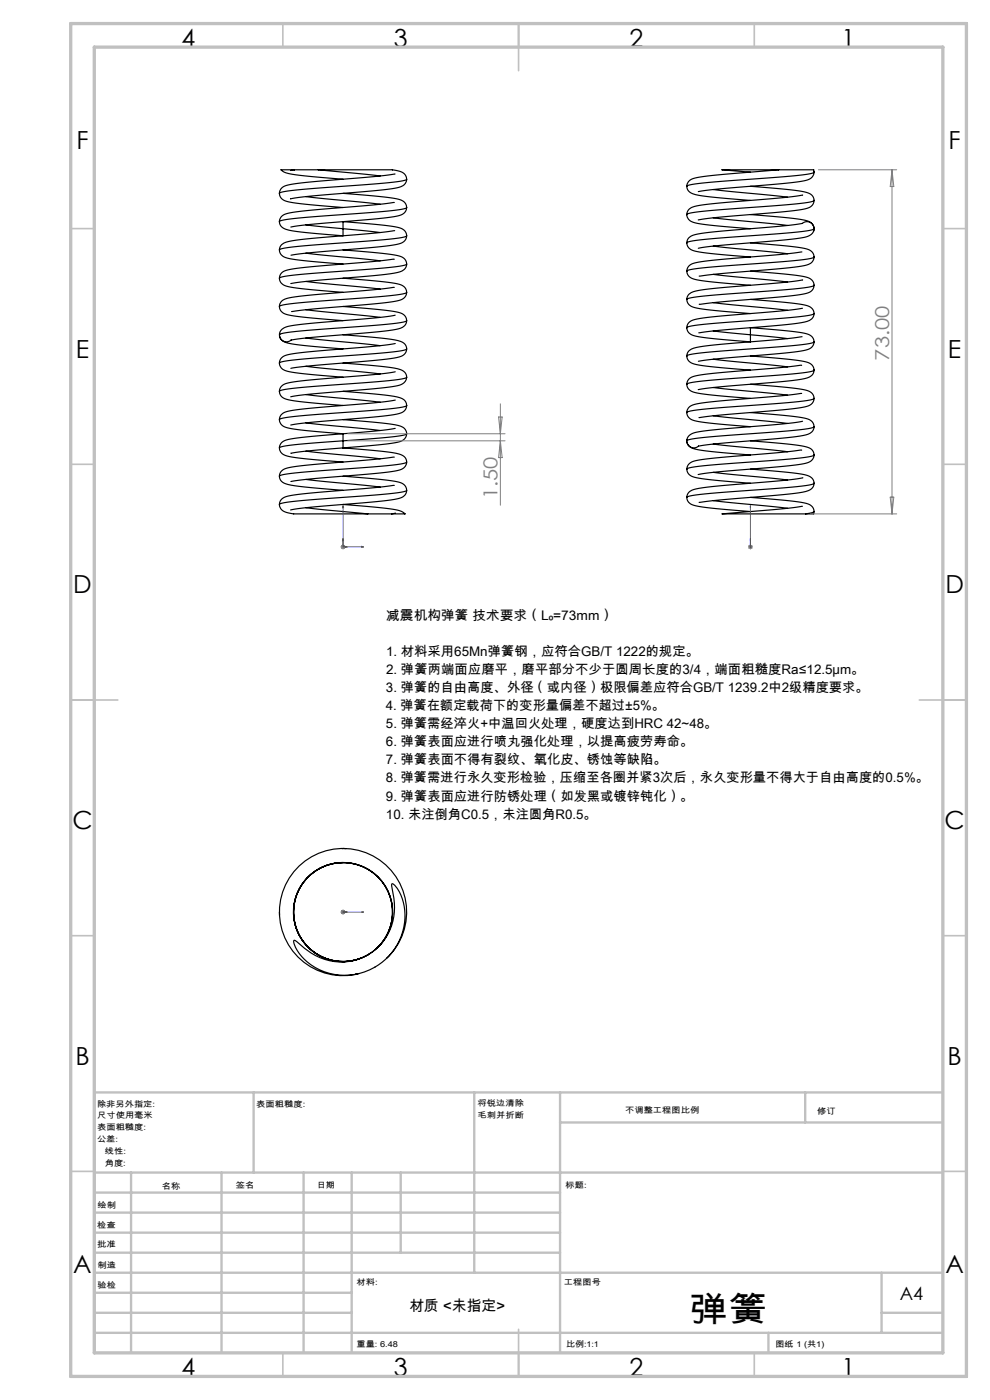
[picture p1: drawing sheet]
<svg xmlns="http://www.w3.org/2000/svg" width="210mm" height="297mm" viewBox="0 0 210 297" stroke-linecap="round" stroke-linejoin="round" font-family="sans-serif">
<g fill="none" stroke="#000" stroke-width=".25">
<path d="M61.7 36.2l.8-.2h-2.9a3.3 3.3 0 0 0 2.3 1l10.9 1M62.5 36h5M67.5 36l13.1 1.3M67.5 36h15.7l.9 .2a2.21 2.21 0 0 1 2.2 1.8M83.8 36.9l-10.9 1.1a86.6 86.6 0 0 0-12.5 1.5l-.5 .3a1.61 1.61 0 0 0-.6 1.2 21.8 21.8 0 0 1 6.7-1l2.5-.2a197 197 0 0 0 17.3-1.5l.4-.3M86.3 38a2.07 2.07 0 0 1-2.2 1.9l-4.1 .5-7 .6a85.1 85.1 0 0 0-11.4 1.2M159.2 39.5a89.5 89.5 0 0 1 12.3 1.4 1.63 1.63 0 0 1 1.2 1.7 25.5 25.5 0 0 1-7 .9l-2.5 .2a179.7 179.7 0 0 0-17.2 1.6l-.3 .2M165.1 36h-11.9l6 .5M172.7 36.5a9.5 9.5 0 0 1-4.2 .8l-4.6 .4a187.8 187.8 0 0 0-18 1.6l-.2 .1a1.74 1.74 0 0 0 1.8 1.9l3.2 .5 8.5 .7M172.7 36.5a2.33 2.33 0 0 1-2.4 1.9l-4.3 .5-13.8 1.2-4.1 .5M172.7 36.5l-.1-.5h-7.4l-5.9 .5a86.3 86.3 0 0 0-12.4 1.4l-.6 .4a1.62 1.62 0 0 0-.6 1.2M59.3 59a2.4 2.4 0 0 0 2.4 1.9l11.1 1.1"/>
<path d="M59.3 47a1.98 1.98 0 0 0 2 1.8l3.6 .5 7.9 .7v-1.5M59.3 41a2.5 2.5 0 0 0 2.6 1.9l10.9 1.1M59.3 53a2.26 2.26 0 0 0 2.4 1.9l11.1 1.1M64.9 53.7l15.8 1.6M64.9 47.7l7.9 .8M64.9 59.7l15.7 1.6M64.9 41.7l15.7 1.6M72.8 59l1.1 .1a62.3 62.3 0 0 1 11.2 1.4l.8 .5 .4 1M72.8 48.5v-1.5l10.9 1.1a2.76 2.76 0 0 1 2.5 1.5l.1 .4M72.8 48.5l7.8 .8M72.8 41l.8 .1a73.8 73.8 0 0 1 11.2 1.3l.4 .1a1.71 1.71 0 0 1 1.1 1.5M72.8 53l1.1 .1a61.6 61.6 0 0 1 11.3 1.4l.7 .5 .4 1"/>
<path d="M83.6 55l-11.3 1.1a92.8 92.8 0 0 0-11.7 1.3 1.79 1.79 0 0 0-1.3 1.6 1.51 1.51 0 0 1 1.3-.4l4.1-.5a303.8 303.8 0 0 0 21.2-1.8l.4-.3-.1 .4a2.07 2.07 0 0 1-1.9 1.4l-3.5 .5-14.8 1.3-4.3 .6M83.6 43l-10.9 1a101.4 101.4 0 0 0-12.1 1.4l-.7 .4a1.51 1.51 0 0 0-.6 1.2 8.2 8.2 0 0 1 3.9-.7l4.6-.4a206 206 0 0 0 18.2-1.7l.3-.2a2.43 2.43 0 0 1-2.4 1.9l-4.6 .6-13.6 1.1-4 .6M83.7 48.9l-4.8 .6-11.7 1a28.2 28.2 0 0 0-7 1.1 1.64 1.64 0 0 0-.9 1.4 1.21 1.21 0 0 1 1.1-.4l4.1-.4a336.6 336.6 0 0 0 21.3-1.9l.4-.3M86.3 50a2.11 2.11 0 0 1-2.2 1.9l-4 .5-13.8 1.2-4.6 .5M145.7 57.5a2.26 2.26 0 0 0 2.3 1.9l3.5 .5 7.7 .6M145.7 51.5a2.53 2.53 0 0 0 2.7 2l10.8 1M145.7 45.5a2.14 2.14 0 0 0 2.2 1.9l3.8 .5 7.5 .6M145.7 45.5h.1M151.3 40.2l15.8 1.6M151.3 46.2l15.8 1.6M151.3 52.2l15.8 1.6M151.3 58.2l15.8 1.6"/>
<path d="M159.2 57.5l.6 .1a66 66 0 0 1 11.7 1.3l.9 .8 .3 .8M159.2 51.5l.4 .1a85.8 85.8 0 0 1 11.9 1.3l.9 .8 .3 .8M159.2 45.5l.5 .1a105.3 105.3 0 0 1 11.6 1.3l1 .6 .4 1M170.1 53.5l-11.2 1a93.7 93.7 0 0 0-11.9 1.4l-.7 .4a1.62 1.62 0 0 0-.6 1.2 6 6 0 0 1 3.3-.7l16.5-1.2a31.7 31.7 0 0 0 7.1-1l.1-.1a2.04 2.04 0 0 1-2.1 1.9l-4.5 .5-17.8 1.7M170.3 59.4l-4.3 .5-13 1.1a26.1 26.1 0 0 0-6.4 1.1 1.64 1.64 0 0 0-.9 1.4l.1-.1a91.4 91.4 0 0 1 13.7-1.4l6.3-.5a27.4 27.4 0 0 0 6.8-.9l.1-.1a2.05 2.05 0 0 1-2.1 1.8l-4.6 .6-17.7 1.6M170.3 41.4l-3.4 .4-8.2 .8a81.5 81.5 0 0 0-11.9 1.4l-.8 .5-.3 1M172.6 49.1l.1-.3a2.86 2.86 0 0 1-2.6 1.6l-4.3 .6-14.1 1.2-3.6 .5M172.6 48.6a20.9 20.9 0 0 1-5.9 .9l-14.2 1a27.4 27.4 0 0 0-6.8 .9v.1M172.6 48.5v.1M172.7 48.2a1.48 1.48 0 0 0-2.5-.8l-3.4 .5-8 .7a94.3 94.3 0 0 0-11.8 1.3 1.71 1.71 0 0 0-1.3 1.6M172.7 48.2v.3M172.7 48.2l-.1 .4"/>
<path d="M172.7 42.5a2.28 2.28 0 0 1-2.5 1.9l-5 .6-13 1.1-4.1 .6M172.7 48.5l-.1 .1M61.7 72.2a1.49 1.49 0 0 1-2.4-.9 2.72 2.72 0 0 0 2.7 1.7l10.8 1M64.9 77.7l15.7 1.6M64.9 71.7l15.7 1.6M64.9 65.7l15.7 1.6M72.8 71l4.9 .4a32.8 32.8 0 0 1 7.6 1.2l.7 .6 .3 .8M72.8 77a109.9 109.9 0 0 1 12.1 1.4 1.69 1.69 0 0 1 1.4 1.8 1.69 1.69 0 0 1-1.7 1.5 222.1 222.1 0 0 1-17.2 1.8l-5.7 .7M72.8 65l.4 .1a64.8 64.8 0 0 1 12 1.4l.7 .5 .4 1M83.6 61l-16.8 1.5a23.2 23.2 0 0 0-6.8 1.1l-.6 .9-.1 .5M83.8 66.9l-3.5 .5-8.6 .7a70.5 70.5 0 0 0-11.1 1.3 1.61 1.61 0 0 0-1.3 1.7M83.8 78.9l-2.9 .4-6.5 .6a94.3 94.3 0 0 0-13.9 1.5l-1 .8-.2 .8"/>
<path d="M83.8 72.9l-3.5 .5-7.9 .7a83.4 83.4 0 0 0-12 1.4l-.9 .7-.2 .8M86.2 74a1.21 1.21 0 0 1-1.1 .4l-4 .5a336.6 336.6 0 0 0-21.3 1.9l-.5 .2a2.04 2.04 0 0 0 2.1 1.9l3.2 .4 8.2 .7M86.2 68v.1a47.1 47.1 0 0 1-9.8 1.2l-9.7 .7a33.1 33.1 0 0 0-7.4 .9v.4M86.2 62v.1a82.3 82.3 0 0 1-13.4 1.4l-6.4 .5a27 27 0 0 0-7.1 1 2.12 2.12 0 0 0 2.1 1.9l3.5 .4 7.9 .7M86.3 68a2.1 2.1 0 0 1-2.3 1.9l-3.9 .5-13.8 1.2-4.6 .5M86.3 74a2.03 2.03 0 0 1-2.1 1.8l-4.1 .6-13.8 1.2-4.6 .5M86.3 62a2.35 2.35 0 0 1-2.5 1.9l-21.9 2.2M145.7 63.5a2.17 2.17 0 0 0 2.1 1.9l3.9 .5 7.5 .6M145.7 69.5a2.4 2.4 0 0 0 2.5 1.9l11 1.1v-1.5M145.7 75.5a2.26 2.26 0 0 0 2.4 1.9l11.1 1.1M145.7 75.5a23.6 23.6 0 0 1 6.5-1l12.8-.9a31.2 31.2 0 0 0 7.7-1.1 2.11 2.11 0 0 1-2.2 1.9l-3.9 .5-13.8 1.2-4.7 .5M151.3 64.2l15.8 1.6"/>
<path d="M151.3 76.2l15.8 1.6M151.3 70.2l7.9 .8M159.2 71v-1.5l10.9 1.1a2.76 2.76 0 0 1 2.5 1.5l.1 .4M159.2 71l7.9 .8M159.2 63.5h.3a86.8 86.8 0 0 1 11.9 1.4l.9 .6 .3 .4 .1 .6M159.2 75.5l1.1 .1a61.6 61.6 0 0 1 11.3 1.4l.7 .5a1.08 1.08 0 0 1 .3 1.1 91.4 91.4 0 0 1-13.7 1.4l-6.4 .5a27.4 27.4 0 0 0-6.8 .9v.1M170 77.5l-11.3 1.1a92.8 92.8 0 0 0-11.7 1.3 1.79 1.79 0 0 0-1.3 1.6M170.1 71.4l-4.8 .6-11.7 1a28.2 28.2 0 0 0-7 1.1 1.64 1.64 0 0 0-.9 1.4M170.2 65.4l-3.8 .5-6.9 .6a107.4 107.4 0 0 0-12.4 1.4l-.8 .4a1.62 1.62 0 0 0-.6 1.2 .97 .97 0 0 1 1-.4l5.3-.5 12.7-1a35.8 35.8 0 0 0 8-1l-.1 .3a2.08 2.08 0 0 1-1.9 1.4l-3.7 .5-13.9 1.2-4.9 .6M172.7 78.5l-.1 .4a2.07 2.07 0 0 1-1.9 1.4l-3.5 .5-14.8 1.3-4.3 .6M59.3 95a2.1 2.1 0 0 0 2.2 1.9l3.8 .5 7.5 .6M59.3 89a2.3 2.3 0 0 0 2.5 1.9l10.9 1.1"/>
<path d="M64.9 83.7l15.7 1.6M64.9 95.7l15.7 1.6M64.9 89.7l15.7 1.6M72.8 93.5v1.5M72.8 95l5.6 .5a26.5 26.5 0 0 1 7 1.1 1.67 1.67 0 0 1 .8 1.9 1.67 1.67 0 0 1-1.6 1.3l-3.9 .5-14.1 1.2-4.9 .6M72.8 83l5.4 .5a28.8 28.8 0 0 1 7.1 1l.4 .3a1.59 1.59 0 0 1 .6 1.2M72.8 95l-7.1 .6-4 .6M72.8 92a75.6 75.6 0 0 0-12 1.3 1.93 1.93 0 0 0-1.5 1.7v-.1a53.2 53.2 0 0 1 10.2-1.1l3.3-.3M72.8 92v1.5M72.8 89l5 .4a41.6 41.6 0 0 1 7.2 1 1.7 1.7 0 0 1 1.3 1.6M83.6 97l-10.3 1a103.1 103.1 0 0 0-12.8 1.4l-1 .7-.2 .9 .1-.1a91.3 91.3 0 0 1 13.7-1.4l6.3-.5a27.4 27.4 0 0 0 6.8-.9v-.1M83.8 90.9l-3.6 .5-7.4 .6"/>
<path d="M83.8 84.9l-3.2 .4-7.6 .7a96.7 96.7 0 0 0-12.5 1.4l-1 .8-.2 .8a1.5 1.5 0 0 1 1.3-.4l4.1-.5a304 304 0 0 0 21.2-1.8l.4-.3a2.07 2.07 0 0 1-2.2 1.9l-5 .6-14.1 1.2-3.3 .5M86.2 92v.1a53.2 53.2 0 0 1-10.2 1.2l-3.2 .2M86.2 80h.1M86.2 92h.1M86.2 80h.1a20.1 20.1 0 0 1-6.3 1l-12.7 .9a35.8 35.8 0 0 0-8 1.1 1.88 1.88 0 0 0 1.9 1.8l3.2 .5 8.4 .7M86.3 92a2.44 2.44 0 0 1-2.4 1.9l-3.6 .5-7.5 .6M145.7 81.5a2.4 2.4 0 0 0 2.5 1.9l11 1.1M145.7 99.5a2.49 2.49 0 0 0 2.6 2l10.9 1M145.7 93.8a2.7 2.7 0 0 0 2.7 1.7l10.8 1M151.3 94.2l15.8 1.6M151.3 88.2l15.8 1.6M151.3 82.2l15.8 1.6"/>
<path d="M159.2 93.5a90 90 0 0 1 12.2 1.4l.3 .1a1.65 1.65 0 0 1 1 1.5M159.2 81.5l1.1 .1a62.3 62.3 0 0 1 11.2 1.4l.8 .5 .4 1a17 17 0 0 1-5.7 .9l-14.2 1.1a31.7 31.7 0 0 0-7.1 .9 1.76 1.76 0 0 0 1.8 1.9l3.8 .5 7.9 .7M159.2 99.5l6.8 .6a19.2 19.2 0 0 1 5.9 1l.6 .7 .2 .7M159.2 87.5l.4 .1a64.8 64.8 0 0 1 12 1.4l.9 .8 .1 .8a47.1 47.1 0 0 1-9.8 1.2l-9.7 .7a32.6 32.6 0 0 0-7.3 .9l-.1 .4M170 95.5l-10.3 1a93.3 93.3 0 0 0-12.7 1.4l-.6 .3a1.66 1.66 0 0 0-.7 1.3 20.1 20.1 0 0 1 6.3-.9l12.7-1a35.8 35.8 0 0 0 8-1v-.1M170 83.5l-16.8 1.5a23.2 23.2 0 0 0-6.7 1.1l-.7 .9-.1 .5M170.2 89.4l-3.5 .5-8.5 .7a70.5 70.5 0 0 0-11.2 1.3l-.4 .2a1.67 1.67 0 0 0-.9 1.4M172.7 90.5a2.1 2.1 0 0 1-2.3 1.9l-3.9 .5-13.8 1.2-4.6 .5a1.48 1.48 0 0 1-2.4-.8M172.7 96.5a2.14 2.14 0 0 1-2.3 1.9l-4.8 .6-13.6 1.1-3.9 .6M172.7 84.5a2.35 2.35 0 0 1-2.5 1.9l-21.9 2.2M59.3 107a2.21 2.21 0 0 0 2.3 1.9l.7 .1h15.7M59.3 101a1.89 1.89 0 0 0 1.8 1.8l3.5 .5 8.2 .7"/>
<path d="M64.9 101.7l15.7 1.6M64.9 107.7l13.1 1.3M72.8 107l7.3 .6a15.7 15.7 0 0 1 5.5 1.2l.3 .2h-2.8l.8-.1M72.8 101h.2a72.4 72.4 0 0 1 12.1 1.4l.8 .6 .4 1M78 109h5M83.6 103l-9.9 .9a111.4 111.4 0 0 0-13.1 1.5l-.3 .1a1.69 1.69 0 0 0-1 1.5M86.2 104v.1a23.6 23.6 0 0 1-6.5 .9l-12.7 .9a31.2 31.2 0 0 0-7.7 1.1M86.3 104a1.91 1.91 0 0 1-1.9 1.8l-3.7 .5-14.5 1.3-4.6 .6M145.7 105.5a2.25 2.25 0 0 0 2.4 1.9l11.1 1.1M151.3 100.2l15.8 1.6M151.3 106.2l15.8 1.6M159.2 105.5a66.1 66.1 0 0 1 12.5 1.5l.7 .6 .3 .9"/>
<path d="M170.2 107.4l-4.9 .6-12.1 1h17.7M170.3 101.4l-3.2 .4-6.5 .6a137.1 137.1 0 0 0-13.4 1.4 1.79 1.79 0 0 0-1.5 1.7M170.9 109h1.7M172.7 102.5a20.1 20.1 0 0 1-6.3 1l-12.7 .9a35.9 35.9 0 0 0-8 1.1M172.7 108.5l-.4 .3-1.4 .2M172.7 108.5l-.1 .5M172.7 108.5h.1M172.7 102.5a1.85 1.85 0 0 1-1.8 1.8l-4.7 .6-17.9 1.7M72.8 180a13.5 13.5 0 0 1 12.5 8.5 13.5 13.5 0 0 1-3.3 14.8M59.3 193.5v.6M62.4 199.5h.1a21.3 21.3 0 0 0 6.3 4 11.4 11.4 0 0 0 14.7-13l-.4-2.6 .1-.4a5.8 5.8 0 0 1 2.4 3.9 12.7 12.7 0 0 1-6.8 14.2 12.7 12.7 0 0 1-15.3-3.3l-.5-.7a3.1 3.1 0 0 1-.7-2.1zM72.8 183a10.5 10.5 0 0 0-10.1 13.5 10.5 10.5 0 0 0 15.8 5.8"/>
<path d="M72.8 180h-.3M73.4 180a13.5 13.5 0 0 0-14.1 14.9 13.5 13.5 0 0 0 16.9 11.6M75.6 206.6l-.1 .1M75.8 206.6l-.4 .1M80 201.1a10.5 10.5 0 0 0-2.6-17 10.5 10.5 0 0 0-15.1 8.2 10.5 10.5 0 0 0 12.9 11.4M80.3 200.8a10.5 10.5 0 0 0-4.5-17.3 10.5 10.5 0 0 0-13.4 11.8 10.5 10.5 0 0 0 16.6 6.6 10.5 10.5 0 0 0-1.2-17.6 10.5 10.5 0 0 0-15.5 8.5 10.5 10.5 0 0 0 14.2 10.5M80.4 200.7l-.9 .8M80.4 200.7l-.1 .1"/>
</g>
<g fill="none" stroke="#00f" stroke-width=".21">
<path d="M72.8 107.3l.1 .4h-.2zM72.8 114.3l.1 .4h-.2zM72.8 107.3v8.7h4.3M73.2 115.9l.4 .1-.4 .1zM76.7 115.9l.4 .1-.4 .1zM159.2 115.9v.2zM159.2 107.3v.4zM159.2 114.3v.4zM159.2 116h.1M159.2 107.3v8.7M72.7 193.5h.2zM72.8 193.5h.1"/>
<path d="M72.8 193.5h4.3M73.2 193.5h.4zM76.7 193.5h.4z"/>
</g>
<g fill="none" stroke="#808080" stroke-width=".21">
<path d="M173.6 36h16.6M189.2 36v73M189.2 36l.4 3.6h-.8zM73.8 93.5h33.3M73.8 92h33.3M105.8 88.5h.7l-.4 3.5zM106.1 85.7v21.5M106.1 93.5l.4 3.6h-.7zM72.3 116h1M72.4 115.7l.7 .7M72.8 115.5v1M73.1 115.7l-.7 .7"/>
<path d="M158.7 116h1M158.8 115.7l.7 .7M159.2 115.5v1M159.5 115.7l-.7 .7M171.9 109h18.3M188.8 105.5h.8l-.4 3.5zM72.3 193.5h1M72.4 193.1l.7 .7M72.8 193v1M73.1 193.1l-.7 .7"/>
</g>
<g fill="none" stroke="#c0c0c0" stroke-width=".35">
<path d="M60 5v5M110 5v10M160 5v5M15 48.5h5M200 48.5h5M15 98.5h5M200 98.5h5M15 148.5h10M195 148.5h10M15 198.5h5M200 198.5h5M15 248.5h5"/>
<path d="M200 248.5h5M60 287v5M110 282v10M160 287v5"/>
</g>
<g fill="none" stroke="#c0c0c0" stroke-width=".5">
<path d="M53.8 231.8v17M100.6 231.8v38.2M118.8 231.8v55.2M118.8 238.1h81.2M170.8 231.8v6.3M200 231.8h-180v55.2M20 248.8h180M20 257.3h98.8M20 253h98.8M27.8 248.8v38.2M47 248.8v38.2M64.4 248.8v38.2"/>
<path d="M74.6 248.8v38.2M85 248.8v17M20 265.8h98.8M20 261.5h98.8M20 278.5h54.6M20 274.3h54.6M20 270h180M187 278.5h13M187 270v12.8M20 282.8h180M163 282.8v4.2"/>
</g>
<path d="M15 5h190v287h-190zM20 10h180v277h-180z" fill="none" stroke="#c0c0c0" stroke-width=".7"/>
<g fill="#00f">
<path d="M76.7 115.9l.4 .1-.4 .1zM72.8 107.3l.1 .4h-.2z"/>
<path d="M73.2 115.9l.4 .1-.4 .1zM72.8 114.3l.1 .4h-.2zM76.7 193.5h.4zM72.7 193.5h.2zM73.2 193.5h.4zM72.7 193.5h.2zM159.2 115.9v.2zM159.2 107.3v.4z"/>
<path d="M159.2 115.9v.2zM159.2 114.3v.4z"/>
</g>
<text font-size="7.4" x="146.2" y="280.5">弹簧</text>
<g font-size="5.3">
<text x="38.5" y="9.9">4</text>
<text x="83.5" y="9.9">3</text>
<text x="133.5" y="9.9">2</text>
<text x="178.5" y="9.9">1</text>
<text x="16.2" y="31.6">F</text>
<text x="201.2" y="31.6">F</text>
<text x="16.1" y="75.9">E</text>
<text x="201.1" y="75.9">E</text>
<text x="15.5" y="125.9">D</text>
<text x="200.5" y="125.9">D</text>
<text x="15.4" y="175.9">C</text>
<text x="200.4" y="175.9">C</text>
<text x="16" y="225.9">B</text>
<text x="201" y="225.9">B</text>
<text x="15.5" y="270.1">A</text>
<text x="200.5" y="270.1">A</text>
<text x="38.5" y="291.9">4</text>
<text x="83.5" y="291.9">3</text>
<text x="133.5" y="291.9">2</text>
<text x="178.5" y="291.9">1</text>
</g>
<g font-size="4.1" fill="#808080">
<text x="188.6" y="76.5" transform="rotate(-90 188.6 76.5)">73.00</text>
<text x="105.6" y="105.9" transform="rotate(-90 105.6 105.9)">1.50</text>
</g>
<text font-size="3.9" x="190.9" y="275.8">A4</text>
<text font-size="3.2" x="86.8" y="278.1">材质 &lt;未指定&gt;</text>
<g font-size="2.8">
<text x="81.9" y="131.6">减震机构弹簧 技术要求（L₀=73mm）</text>
<text x="81.9" y="139.2">1. 材料采用65Mn弹簧钢，应符合GB/T 1222的规定。</text>
<text x="81.9" y="143.1">2. 弹簧两端面应磨平，磨平部分不少于圆周长度的3/4，端面粗糙度Ra≤12.5μm。</text>
<text x="81.9" y="146.9">3. 弹簧的自由高度、外径（或内径）极限偏差应符合GB/T 1239.2中2级精度要求。</text>
<text x="81.9" y="150.7">4. 弹簧在额定载荷下的变形量偏差不超过±5%。</text>
<text x="81.9" y="154.5">5. 弹簧需经淬火+中温回火处理，硬度达到HRC 42~48。</text>
<text x="81.9" y="158.4">6. 弹簧表面应进行喷丸强化处理，以提高疲劳寿命。</text>
<text x="81.9" y="166">8. 弹簧需进行永久变形检验，压缩至各圈并紧3次后，永久变形量不得大于自由高度的0.5%。</text>
<text x="81.9" y="162.2">7. 弹簧表面不得有裂纹、氧化皮、锈蚀等缺陷。</text>
<text x="81.9" y="173.6">10. 未注倒角C0.5，未注圆角R0.5。</text>
<text x="81.9" y="169.8">9. 弹簧表面应进行防锈处理（如发黑或镀锌钝化）。</text>
</g>
<g font-size="1.7">
<text x="20.6" y="234.8">除非另外指定:</text>
<text x="20.6" y="237.3">尺寸使用毫米</text>
<text x="20.6" y="239.8">表面粗糙度:</text>
<text x="54.4" y="234.8">表面粗糙度:</text>
<text x="101.3" y="234.7">将锐边清除</text>
<text x="101.3" y="237.2">毛刺并折断</text>
<text x="132.6" y="236.2">不调整工程图比例</text>
<text x="173.3" y="236.4">修订</text>
<text x="20.6" y="242.3">公差:</text>
<text x="22.2" y="244.8">线性:</text>
<text x="22.2" y="247.3">角度:</text>
<text x="20.7" y="256.3">绘制</text>
<text x="34.3" y="252.2">名称</text>
<text x="50" y="252.1">签名</text>
<text x="67.2" y="252.1">日期</text>
<text x="120" y="252.1">标题:</text>
<text x="20.6" y="260.5">检查</text>
<text x="20.6" y="264.5">批准</text>
<text x="20.7" y="269">制造</text>
<text x="20.7" y="273.3">验检</text>
<text x="75.6" y="272.7">材料:</text>
<text x="119.6" y="272.7">工程图号</text>
<text x="75.6" y="285.7">重量: 6.48</text>
<text x="120.1" y="285.8">比例:1:1</text>
<text x="164.5" y="285.8">图纸 1 (共1)</text>
</g>
</svg>
